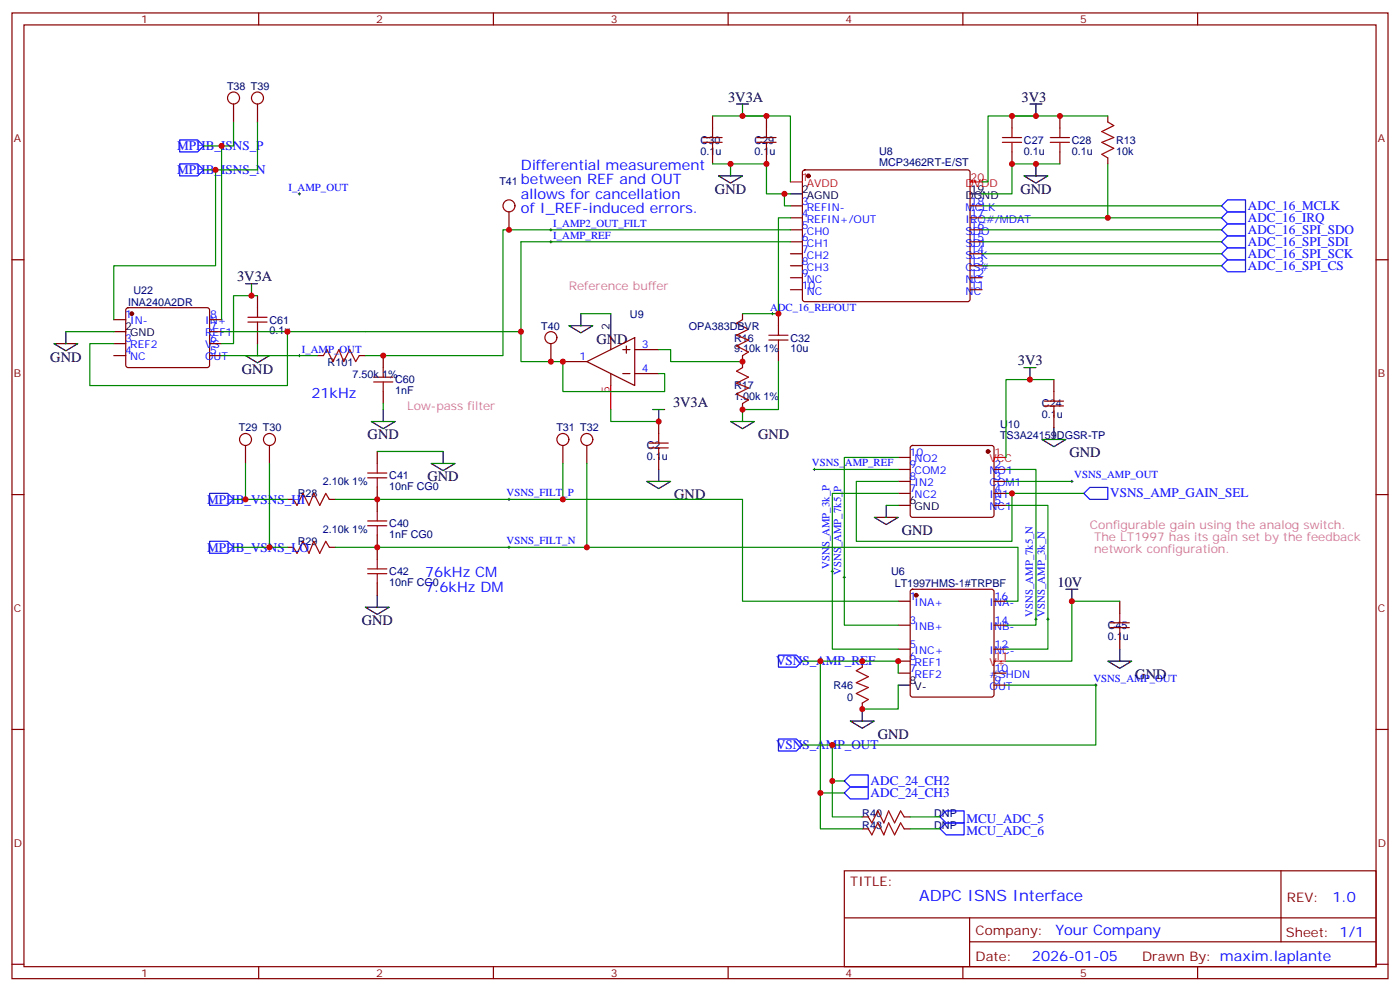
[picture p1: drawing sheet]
<svg xmlns="http://www.w3.org/2000/svg" width="412mm" height="292mm" viewBox="0 0 412 292" stroke-linecap="round" stroke-linejoin="round" font-family="sans-serif">
<g fill="none" stroke="#870000" stroke-width=".35">
<path d="M3.5 3.8h405.4v284.3h-405.4zM7.1 7.3h398.2v277.3h-398.2zM76.2 3.8v3.5M145.3 3.8v3.5M214.5 3.8v3.5M283.6 3.8v3.5M352.8 3.8v3.5M68.8 30.6v5.3M75.8 30.6v5.3M209.9 34.1v3.6M225.8 34.1v3.6M298.1 34.1v3.6"/>
<path d="M312.2 34.1v3.6M326.3 34.1v1.8M209.9 44.7v3.6M225.8 44.7v3.6M236.6 50.2l.5-.2h47.9l.5 .2 .3 .5v37.4l-.3 .5-.5 .2h-47.9l-.5-.2-.2-.5v-37.4zM298.1 44.7v3.6M312.2 44.7v3.6M326.3 46.5v1.8M3.5 76.5h3.6M149.9 62.4v5.3M232.8 60.6h3.6M232.8 64.1h3.6"/>
<path d="M232.8 67.7h3.6M232.8 71.2h3.6M232.8 74.7h3.6M232.8 78.2h3.6M285.8 60.6h3.5M285.8 64.1h3.5M285.8 67.7h3.5M285.8 71.2h3.5M285.8 74.7h3.5M285.8 78.2h3.5M405.3 76.5h3.6M33.5 94.1h3.5"/>
<path d="M37.3 90.8l.4-.2h23.3l.5 .2 .2 .5v16.5l-.7 .4h-23.5l-.5-.7v-16.2zM61.7 94.1h3.6M61.7 97.6h3.6M75.8 87.1v3.5M75.8 97.6v3.6M179.9 99.4v3.5M218.7 92.4v1.7M229.3 92.4v3.5M232.8 81.8h3.6M232.8 85.3h3.6M285.8 81.8h3.5M285.8 85.3h3.5"/>
<path d="M33.5 101.2h3.5M33.5 104.7h3.5M61.7 101.2h3.6M61.7 104.7h3.6M93.5 104.7h1.7M105.8 104.7h1.8M112.9 104.7v3.5M112.9 115.3v3.5M162.3 101.2v5.3M165.8 106.5h7.1M172.9 106.5l14.1-7.1v14.1zM179.9 110v3.5"/>
<path d="M183.4 102.9h2.2M183.4 110h2.2M184.5 101.9v2.1M187 102.9h7M187 110h7M218.7 104.7v3.5M218.7 118.8v1.8M229.3 102.9v3.6M310.4 111.8v3.5M72.3 131.2v5.3M79.4 131.2v5.3M111.1 132.9v3.6"/>
<path d="M165.8 131.2v5.3M172.9 131.2v5.3M194 124.1v3.5M194 134.7v3.5M264.6 138.2h3.5M264.6 134.7h3.5M268.3 131.4l.5-.2h23.3l.5 .2 .2 .5v19.7l-.2 .5-.5 .2h-23.3l-.5-.2-.2-.5v-19.7zM292.8 138.2h3.5M310.4 122.3v3.6M3.5 145.6h3.6M84.7 147h1.7M97 147h1.8"/>
<path d="M111.1 143.5v7.1M111.1 157.6v7.1M264.6 141.7h3.5M264.6 145.3h3.5M292.8 141.7h3.5M292.8 145.3h3.5M292.8 148.8h3.5M405.3 145.6h3.6M84.7 161.1h1.7M97 161.1h1.8M111.1 171.7v3.6M264.6 177h3.5"/>
<path d="M268.3 173.7l.5-.2h23.3l.5 .2 .2 .5v30.3l-.2 .5-.5 .2h-23.3l-.5-.2-.2-.5v-30.3zM292.8 177h3.5M329.8 177v3.6M254 194.7v1.7M264.6 184.1h3.5M264.6 191.1h3.5M264.6 198.2h3.5M264.6 194.7h3.5M292.8 184.1h3.5M292.8 191.1h3.5M292.8 198.2h3.5M329.8 187.6v3.5"/>
<path d="M3.5 214.8h3.6M254 207v1.8M292.8 201.7h3.5M405.3 214.8h3.6M248.7 256.4h156.6v28.2h-156.6zM254 244.1h1.8M254 240.5h1.8M266.3 244.1h1.8M266.3 240.5h1.8M377.3 256.4v20.9M248.7 270.2h156.5M285.6 277.3h119.6"/>
<path d="M285.6 270.2v14.2M3.5 283.9h3.6M76.2 284.6v3.5M145.3 284.6v3.5M214.5 284.6v3.5M283.6 284.6v3.5M352.8 284.6v3.5M405.3 283.9h3.6"/>
</g>
<g fill="#870000" stroke="#870000" stroke-width=".35">
<circle cx="238.1" cy="51.8" r=".53"/>
<circle cx="269.9" cy="175.3" r=".53"/>
<circle cx="291" cy="132.9" r=".53"/>
<circle cx="38.8" cy="92.4" r=".53"/>
</g>
<path d="M232.8 53.6h3.6M285.8 53.6h3.5M179.9 113.5v7.1M292.8 134.7h3.5M292.8 194.7h3.5" fill="none" stroke="#f00" stroke-width=".35"/>
<g fill="none" stroke="#000" stroke-width=".35">
<path d="M217 30.6h3.5M218.7 30.6v3.5M303.4 30.6h3.5M305.2 30.6v3.5M211.7 51.8h7l-3.5 2.1zM215.2 48.3v3.5M232.8 57.1h3.6M285.8 57.1h3.5M301.6 51.8h7.1l-3.5 2.1zM305.2 48.3v3.5M19.4 97.6v3.6M33.5 97.6h3.5"/>
<path d="M72.3 83.5h3.5M74.1 83.5v3.6M167.6 95.9h7l-3.5 2.1zM171.1 92.4v3.5M179.9 92.4v7M15.9 101.2h7l-3.5 2.1zM72.3 104.7h7.1l-3.6 2.1zM75.8 101.2v3.5M301.6 108.2h3.6M303.4 108.2v3.6M109.4 124.1h7l-3.5 2.1zM112.9 120.6v3.5"/>
<path d="M127 136.5h7.1l-3.6 2.1zM130.5 132.9v3.6M192.3 120.6h3.5M194 120.6v3.5M194 138.2v3.5M215.2 124.1h7l-3.5 2.1zM218.7 120.6v3.5M306.9 129.4h7.1l-3.6 2.1zM310.4 125.9v3.5M190.5 141.7h7.1l-3.6 2.2zM257.5 152.3h7.1l-3.5 2.1zM261.1 148.8v3.5"/>
<path d="M264.6 148.8h3.5M107.6 178.8h7.1l-3.6 2.1zM111.1 175.3v3.5M314 173.5h3.5M315.7 173.5v3.5M326.3 194.7h7.1l-3.6 2.1zM329.8 191.1v3.6M250.5 212.3h7l-3.5 2.1zM254 208.8v3.5M264.6 201.7h3.5"/>
</g>
<g fill="none" stroke="#a10000" stroke-width=".35">
<path d="M209.9 37.7v2.8M225.8 37.7v2.8M298.1 37.7v2.8M312.2 37.7v2.8M326.3 35.9l1.8 1.1-3.5 1.7 3.5 1.8-3.5 1.4 3.5 1.8-3.5 1.7 1.7 1.1M207.1 41.9h5.6M207.1 40.5h5.6M209.9 41.9v2.8M223 41.9h5.6M223 40.5h5.6M225.8 41.9v2.8M295.3 41.9h5.6"/>
<path d="M295.3 40.5h5.6M298.1 41.9v2.8M309.4 41.9h5.6M309.4 40.5h5.6M312.2 41.9v2.8M73 94.8h5.7M73 93.4h5.7M75.8 90.6v2.8M75.8 94.8v2.8M218.7 94.1l-1.7 1.1 3.5 1.7-3.5 1.8 3.5 1.4-3.5 1.8 3.5 1.7-1.8 1.1M226.5 98.7h5.6M229.3 95.9v2.8"/>
<path d="M95.2 104.7l1.1-1.8 1.8 3.6 1.7-3.6 1.4 3.6 1.8-3.6 1.8 3.6 1-1.8M110.1 112.5h5.6M110.1 111.1h5.6M112.9 108.2v2.9M112.9 112.5v2.8M218.7 108.2l-1.7 1.1 3.5 1.8-3.5 1.7 3.5 1.4-3.5 1.8 3.5 1.8-1.8 1M226.5 100.1h5.6M229.3 100.1v2.8M307.6 119.5h5.7M307.6 118.1h5.7M310.4 115.3v2.8M310.4 119.5v2.8"/>
<path d="M108.3 139.3h5.6M111.1 136.5v2.8M191.2 131.9h5.6M191.2 130.5h5.6M194 127.6v2.9M194 131.9v2.8M86.4 147l1.1 1.8 1.8-3.5 1.7 3.5 1.4-3.5 1.8 3.5 1.8-3.5 1 1.7M108.3 154.8h5.6M108.3 153.4h5.6M108.3 140.7h5.6M111.1 140.7v2.8M111.1 150.6v2.8"/>
<path d="M111.1 154.8v2.8M86.4 161.1l1.1 1.8 1.8-3.5 1.7 3.5 1.4-3.5 1.8 3.5 1.8-3.5 1 1.7M108.3 168.9h5.6M108.3 167.5h5.6M111.1 164.7v2.8M111.1 168.9v2.8M254 196.4l-1.8 1.1 3.6 1.7-3.6 1.8 3.6 1.4-3.6 1.8 3.6 1.8-1.8 1M327 184.8h5.7M327 183.4h5.7M329.8 180.6v2.8M329.8 184.8v2.8M255.8 244.1l1 1.7 1.8-3.5 1.7 3.5 1.5-3.5 1.7 3.5 1.8-3.5 1 1.8"/>
<path d="M255.8 240.5l1 1.8 1.8-3.5 1.7 3.5 1.5-3.5 1.7 3.5 1.8-3.5 1 1.7"/>
</g>
<g fill="none" stroke="#900" stroke-width=".35">
<circle cx="68.8" cy="28.9" r="1.76"/>
<circle cx="75.8" cy="28.9" r="1.76"/>
<circle cx="149.9" cy="60.6" r="1.76"/>
<circle cx="162.3" cy="99.4" r="1.76"/>
<circle cx="72.3" cy="129.4" r="1.76"/>
<circle cx="79.4" cy="129.4" r="1.76"/>
<circle cx="165.8" cy="129.4" r="1.76"/>
<circle cx="172.9" cy="129.4" r="1.76"/>
</g>
<g fill="none" stroke="#000" stroke-width=".29">
<path d="M87.8 57.1h.7M88.2 56.7v.7M161.9 71.2h.7M161.9 67.7h.7M162.3 67.3v.7M162.3 70.8v.7M227.2 92.4h.7M227.5 92v.7M87.8 104.7h.7M88.2 104.4v.7M239.5 138.2h.7M239.9 137.9v.7"/>
<path d="M149.6 147h.7M149.9 146.7v.7M315.4 141.7h.7M315.7 141.4v.7M149.6 161.1h.7M149.9 160.8v.7M244.8 168.2h.7M245.2 167.9v.7M248.4 170h.7M248.7 169.6v.7M304.8 182.3h.7M305.2 182v.7"/>
<path d="M308.3 182.3h.7M308.7 182v.7M322.4 201.7h.7M322.8 201.4v.7"/>
</g>
<g fill="none" stroke="#00f" stroke-width=".35">
<path d="M52.9 41.2h5.3l1.8 1.8-1.8 1.7h-5.3zM52.9 48.3h5.3l1.8 1.7-1.8 1.8h-5.3zM361.6 58.8h5.3v3.6h-5.3l-1.8-1.8zM361.6 62.4h5.3v3.5h-5.3l-1.8-1.8zM361.6 65.9h5.3v3.5h-5.3l-1.8-1.7zM361.6 69.4h5.3v3.6h-5.3l-1.8-1.8zM361.6 73h5.3v3.5h-5.3l-1.8-1.8zM361.6 76.5h5.3v3.5h-5.3l-1.8-1.8zM61.7 159.4h5.3l1.8 1.7-1.8 1.8h-5.3zM61.7 145.3h5.3l1.8 1.7-1.8 1.8h-5.3zM321 143.5h5.3v3.5h-5.3l-1.7-1.7zM229.3 192.9h5.3l1.8 1.8-1.8 1.7h-5.3z"/>
<path d="M229.3 217.6h5.3l1.8 1.8-1.8 1.7h-5.3zM250.5 228.2h5.3v3.5h-5.3l-1.8-1.8zM250.5 231.7h5.3v3.5h-5.3l-1.8-1.7zM276.9 240.5l1.8-1.7h5.3v3.5h-5.3zM278.7 242.3h5.3v3.5h-5.3l-1.8-1.7z"/>
</g>
<g fill="none" stroke="#008700" stroke-width=".35">
<path d="M68.8 35.9v7.1h-8.8M75.8 35.9v14.1h-15.8M209.9 34.1h22.9v19.5M218.7 34.1h7.1M298.1 34.1h28.2M305.2 34.1h-14.2v19.5h-1.7M63.5 50v28.2h-30v15.9M65.3 43v51.1M209.9 48.3h15.9v8.8h7M231.1 57.1v3.5h1.7M312.2 48.3h-14.1v8.8h-8.8M326.3 48.3v15.8"/>
<path d="M232.8 71.2h-79.3v35.3h12.3v8.8h30v-5.3h-1.8M232.8 64.1h-3.5v28.3h-10.6M232.8 67.7h-84.6v37h-40.6M289.3 78.2h70.5M289.3 74.7h70.5M289.3 71.2h70.5M289.3 67.7h70.5M289.3 64.1h70.5M289.3 60.6h70.5M19.4 97.6h14.1M65.3 97.6h88.2M75.8 87.1h-7v14.1h-3.5"/>
<path d="M84.7 97.6v15.9h-58.2v-12.3h7M171.1 92.4h8.8M65.3 104.7h28.2M112.9 118.8v1.8M194 102.9h3.6v3.6h21.1M229.3 106.5v14.1h-10.6M310.4 111.8h-14.1v22.9M72.3 136.5v10.5M79.4 136.5v24.6M111.1 132.9h19.4M165.8 136.5v10.5M172.9 136.5v24.6"/>
<path d="M179.9 120.6v3.5h14.1M239.9 138.2h24.7M264.6 134.7h-15.9v49.4h15.9M296.3 138.2h8.9v45.9h-8.9M68.8 147h15.9M98.8 147h119.9v30h45.9M261.1 148.8h3.5M264.6 145.3h-19.4v45.8h19.4M264.6 141.7h-12.4v17.7h45.9v-14.1h-1.8M296.3 148.8h12.4v42.3h-12.4M296.3 141.7h19.4M298.1 145.3h21.2"/>
<path d="M68.8 161.1h15.9M98.8 161.1h201.1v15.9h-3.6M329.8 177h-14.1v17.7h-19.4M236.4 194.7h28.2v3.5M241.7 194.7v38.8h7M245.2 219.4v10.5h3.5M264.6 201.7v7.1h-10.6M296.3 201.7h26.5v17.7h-86.4M241.7 233.5v10.6h12.3M245.2 229.9v10.6h8.8M268.1 240.5h8.8M268.1 244.1h8.8"/>
</g>
<g fill="#c00">
<circle cx="312.2" cy="34.1" r=".88"/>
<circle cx="305.2" cy="48.3" r=".88"/>
<circle cx="215.2" cy="48.3" r=".88"/>
<circle cx="231.1" cy="57.1" r=".88"/>
<circle cx="305.2" cy="34.1" r=".88"/>
<circle cx="218.7" cy="34.1" r=".88"/>
<circle cx="225.8" cy="48.3" r=".88"/>
<circle cx="225.8" cy="34.1" r=".88"/>
<circle cx="298.1" cy="48.3" r=".88"/>
<circle cx="298.1" cy="34.1" r=".88"/>
<circle cx="326.3" cy="64.1" r=".88"/>
<circle cx="218.7" cy="120.6" r=".88"/>
<circle cx="229.3" cy="92.4" r=".88"/>
<circle cx="111.1" cy="147" r=".88"/>
<circle cx="111.1" cy="161.1" r=".88"/>
<circle cx="298.1" cy="145.3" r=".88"/>
<circle cx="303.4" cy="111.8" r=".88"/>
<circle cx="315.7" cy="177" r=".88"/>
<circle cx="264.6" cy="194.7" r=".88"/>
<circle cx="254" cy="194.7" r=".88"/>
<circle cx="254" cy="208.8" r=".88"/>
<circle cx="241.7" cy="194.7" r=".88"/>
<circle cx="245.2" cy="219.4" r=".88"/>
<circle cx="245.2" cy="229.9" r=".88"/>
<circle cx="241.7" cy="233.5" r=".88"/>
<circle cx="72.3" cy="147" r=".88"/>
<circle cx="79.4" cy="161.1" r=".88"/>
<circle cx="165.8" cy="147" r=".88"/>
<circle cx="172.9" cy="161.1" r=".88"/>
<circle cx="218.7" cy="106.5" r=".88"/>
<circle cx="194" cy="124.1" r=".88"/>
<circle cx="165.8" cy="106.5" r=".88"/>
<circle cx="162.3" cy="106.5" r=".88"/>
<circle cx="63.5" cy="50" r=".88"/>
<circle cx="65.3" cy="43" r=".88"/>
<circle cx="153.5" cy="97.6" r=".88"/>
<circle cx="84.7" cy="97.6" r=".88"/>
<circle cx="112.9" cy="104.7" r=".88"/>
<circle cx="74.1" cy="87.1" r=".88"/>
<circle cx="149.9" cy="67.7" r=".88"/>
</g>
<text font-size="4.6" fill="#00f" x="270.8" y="265.4">ADPC ISNS Interface</text>
<g font-size="4.2">
<text x="214.5" y="29.9">3V3A</text>
<text x="300.9" y="29.9">3V3</text>
<text x="210.6" y="57.1">GND</text>
<text x="300.6" y="57.1">GND</text>
<text x="69.8" y="82.8">3V3A</text>
<text x="175.7" y="101.2">GND</text>
<text x="14.8" y="106.5">GND</text>
<text x="299.9" y="107.5">3V3</text>
<text x="71.3" y="110">GND</text>
<text x="198.3" y="119.9">3V3A</text>
<text x="108.3" y="129.4">GND</text>
<text x="223.3" y="129.4">GND</text>
<text x="315" y="134.7">GND</text>
<text x="125.9" y="141.7">GND</text>
<text x="198.6" y="147">GND</text>
<text x="265.6" y="157.6">GND</text>
<text x="311.5" y="172.8">10V</text>
<text x="106.5" y="184.1">GND</text>
<text x="334.4" y="200">GND</text>
<text x="258.6" y="217.6">GND</text>
</g>
<g font-size="4.2" fill="#00f">
<text x="153.5" y="50">Differential measurement</text>
<text x="153.5" y="54.3">between REF and OUT</text>
<text x="153.5" y="58.5">allows for cancellation</text>
<text x="153.5" y="62.7">of I_REF-induced errors.</text>
<text x="91.7" y="117.1">21kHz</text>
<text x="125.2" y="170">76kHz CM</text>
<text x="125.2" y="174.2">7.6kHz DM</text>
<text x="392.5" y="265.7">1.0</text>
<text x="310.9" y="275.2">Your Company</text>
<text x="304" y="283">2026-01-05</text>
</g>
<g font-size="3.9" fill="#00f">
<text x="52.2" y="44.2">MPHB_ISNS_P</text>
<text x="52.2" y="51.3">MPHB_ISNS_N</text>
<text x="367.6" y="61.9">ADC_16_MCLK</text>
<text x="367.6" y="65.4">ADC_16_IRQ</text>
<text x="367.6" y="68.9">ADC_16_SPI_SDO</text>
<text x="367.6" y="72.4">ADC_16_SPI_SDI</text>
<text x="367.6" y="76">ADC_16_SPI_SCK</text>
<text x="367.6" y="79.5">ADC_16_SPI_CS</text>
<text x="61" y="148.3">MPHB_VSNS_HI</text>
<text x="327" y="146.4">VSNS_AMP_GAIN_SEL</text>
<text x="61" y="162.4">MPHB_VSNS_LO</text>
<text x="228.6" y="195.9">VSNS_AMP_REF</text>
<text x="228.6" y="220.6">VSNS_AMP_OUT</text>
<text x="256.5" y="231.2">ADC_24_CH2</text>
<text x="256.5" y="234.6">ADC_24_CH3</text>
<text x="284.7" y="245.7">MCU_ADC_6</text>
<text x="284.7" y="242.2">MCU_ADC_5</text>
</g>
<g font-size="3.9" fill="#800">
<text x="250.5" y="261">TITLE:</text>
<text x="379.1" y="265.7">REV:</text>
<text x="287.4" y="275.2">Company:</text>
<text x="378.7" y="275.8">Sheet: 1/1</text>
<text x="287.4" y="282.9">Date:</text>
<text x="336.4" y="282.9">Drawn By: maxim.laplante</text>
</g>
<g font-size="3.5" fill="#c69">
<text x="167.6" y="85.3">Reference buffer</text>
<text x="119.9" y="120.6">Low-pass filter</text>
<text x="321" y="155.9">Configurable gain using the analog switch.</text>
<text x="322.3" y="159.4">The LT1997 has its gain set by the feedback</text>
<text x="322.3" y="162.9">network configuration.</text>
</g>
<g font-size="3.2" fill="#800">
<text x="41.6" y="6.8">1</text>
<text x="110.8" y="6.8">2</text>
<text x="179.9" y="6.8">3</text>
<text x="249.1" y="6.8">4</text>
<text x="318.2" y="6.8">5</text>
<text x="4.1" y="41.9">A</text>
<text x="405.9" y="41.9">A</text>
<text x="4.1" y="111.1">B</text>
<text x="405.9" y="111.1">B</text>
<text x="4.1" y="180.2">C</text>
<text x="405.9" y="180.2">C</text>
<text x="4.1" y="249.3">D</text>
<text x="405.9" y="249.3">D</text>
<text x="41.6" y="287.6">1</text>
<text x="110.8" y="287.6">2</text>
<text x="179.9" y="287.6">3</text>
<text x="249.1" y="287.6">4</text>
<text x="318.2" y="287.6">5</text>
</g>
<g font-size="3.2" fill="#000080">
<text x="66.9" y="26.5">T38 T39</text>
<text x="206.4" y="45.5">0.1u</text>
<text x="206.4" y="42.3">C30</text>
<text x="222.2" y="45.5">0.1u</text>
<text x="222.2" y="42.3">C29</text>
<text x="258.9" y="45.7">U8</text>
<text x="301.6" y="45.5">0.1u</text>
<text x="301.6" y="42.3">C27</text>
<text x="315.7" y="45.5">0.1u</text>
<text x="315.7" y="42.3">C28</text>
<text x="328.8" y="45.5">10k</text>
<text x="328.8" y="42.4">R13</text>
<text x="258.9" y="48.8">MCP3462RT-E/ST</text>
<text x="147.1" y="54.6">T41</text>
<text x="37.7" y="90">INA240A2DR</text>
<text x="39.3" y="86.4">U22</text>
<text x="79.4" y="95.3">C61</text>
<text x="185.6" y="93.5">U9</text>
<text x="79.4" y="98.5">0.1u</text>
<text x="159.4" y="97">T40</text>
<text x="202.9" y="97">OPA383DBVR</text>
<text x="216.3" y="100.6">R16</text>
<text x="232.8" y="100.6">C32</text>
<text x="96.5" y="107.8">R101</text>
<text x="216.3" y="103.7">9.10k 1%</text>
<text x="232.8" y="103.7">10u</text>
<text x="103.9" y="111.3">7.50k 1%</text>
<text x="116.4" y="112.9">C60</text>
<text x="116.4" y="116.1">1nF</text>
<text x="216.3" y="117.8">1.00k 1%</text>
<text x="216.3" y="114.7">R17</text>
<text x="306.9" y="120">C24</text>
<text x="294.6" y="125.9">U10</text>
<text x="306.9" y="123.2">0.1u</text>
<text x="70.4" y="127">T29 T30</text>
<text x="163.9" y="127">T31 T32</text>
<text x="294.6" y="129.4">TS3A24159DGSR-TP</text>
<text x="190.5" y="135.5">0.1u</text>
<text x="190.5" y="132.3">C2</text>
<text x="95.1" y="142.9">2.10k 1%</text>
<text x="114.7" y="141.1">C41</text>
<text x="87.7" y="146.4">R28</text>
<text x="114.7" y="144.3">10nF CG0</text>
<text x="114.7" y="155.2">C40</text>
<text x="87.7" y="160.5">R29</text>
<text x="95.1" y="157">2.10k 1%</text>
<text x="114.7" y="158.4">1nF CG0</text>
<text x="114.7" y="172.5">10nF CG0</text>
<text x="114.7" y="169.3">C42</text>
<text x="262.5" y="169.3">U6</text>
<text x="263.6" y="172.9">LT1997HMS-1#TRPBF</text>
<text x="326.3" y="185.2">C45</text>
<text x="326.3" y="188.4">0.1u</text>
<text x="245.5" y="202.9">R46</text>
<text x="249.6" y="206.4">0</text>
<text x="254" y="244.1">R43</text>
<text x="254" y="240.5">R40</text>
<text x="275.2" y="244.1">DNP</text>
<text x="275.2" y="240.5">DNP</text>
</g>
<g font-size="3.2" fill="#f00">
<text x="236.2" y="53.2">1</text>
<text x="285.9" y="53.2">20</text>
<text x="237.7" y="55">AVDD</text>
<text x="284.4" y="55">DVDD</text>
<text x="179.6" y="115.6" transform="rotate(-90 179.6 115.6)">5</text>
<text x="291.5" y="136.1">VCC</text>
<text x="293" y="134.3">1</text>
<text x="291.5" y="196.1">V+</text>
<text x="293" y="194.3">11</text>
</g>
<g font-size="3.2" fill="#00f">
<text x="85" y="56.2">I_AMP_OUT</text>
<text x="236.2" y="60.3">3</text>
<text x="236.2" y="63.8">4</text>
<text x="237.7" y="62">REFIN-</text>
<text x="237.7" y="65.5">REFIN+/OUT</text>
<text x="284.4" y="65.5">IRQ#/MDAT</text>
<text x="284.4" y="62">MCLK</text>
<text x="285.9" y="63.8">17</text>
<text x="285.9" y="60.3">18</text>
<text x="163" y="70.3">I_AMP_REF</text>
<text x="163" y="66.8">I_AMP2_OUT_FILT</text>
<text x="236.2" y="67.3">5</text>
<text x="236.2" y="70.8">6</text>
<text x="237.7" y="69.1">CH0</text>
<text x="284.4" y="69.1">SDO</text>
<text x="285.9" y="70.8">15</text>
<text x="285.9" y="67.3">16</text>
<text x="236.2" y="74.4">7</text>
<text x="236.2" y="77.9">8</text>
<text x="237.7" y="72.6">CH1</text>
<text x="237.7" y="76.1">CH2</text>
<text x="284.4" y="76.1">SCK</text>
<text x="284.4" y="72.6">SDI</text>
<text x="285.9" y="77.9">13</text>
<text x="285.9" y="74.4">14</text>
<text x="236.2" y="81.4">9</text>
<text x="237.7" y="79.7">CH3</text>
<text x="237.7" y="83.2">NC</text>
<text x="284.4" y="83.2">NC</text>
<text x="284.4" y="79.7">CS#</text>
<text x="285.9" y="81.4">12</text>
<text x="236.2" y="84.9">10</text>
<text x="237.7" y="86.7">NC</text>
<text x="284.4" y="86.7">NC</text>
<text x="285.9" y="84.9">11</text>
<text x="36.9" y="93.8">1</text>
<text x="38.3" y="95.5">IN-</text>
<text x="60.4" y="95.5">IN+</text>
<text x="61.9" y="93.8">8</text>
<text x="226.8" y="91.5">ADC_16_REFOUT</text>
<text x="36.9" y="100.8">3</text>
<text x="60.4" y="99.1">REF1</text>
<text x="61.9" y="100.8">6</text>
<text x="61.9" y="97.3">7</text>
<text x="36.9" y="104.4">4</text>
<text x="38.3" y="102.6">REF2</text>
<text x="38.3" y="106.1">NC</text>
<text x="60.4" y="106.1">OUT</text>
<text x="60.4" y="102.6">VS</text>
<text x="61.9" y="104.4">5</text>
<text x="88.9" y="103.8">I_AMP_OUT</text>
<text x="170.7" y="106.1">1</text>
<text x="189.1" y="102.6">3</text>
<text x="189.1" y="109.6">4</text>
<text x="239.2" y="137.3">VSNS_AMP_REF</text>
<text x="267.9" y="137.9">9</text>
<text x="267.9" y="134.3">10</text>
<text x="269.4" y="136.1">NO2</text>
<text x="293" y="137.9">2</text>
<text x="267.9" y="141.4">8</text>
<text x="269.4" y="143.2">IN2</text>
<text x="269.4" y="139.6">COM2</text>
<text x="291.5" y="139.6">NO1</text>
<text x="291.5" y="143.2">COM1</text>
<text x="293" y="141.4">3</text>
<text x="316.4" y="140.9">VSNS_AMP_OUT</text>
<text x="149.2" y="146.2">VSNS_FILT_P</text>
<text x="267.9" y="144.9">7</text>
<text x="269.4" y="146.7">NC2</text>
<text x="291.5" y="146.7">IN1</text>
<text x="293" y="144.9">4</text>
<text x="293" y="148.4">5</text>
<text x="291.5" y="150.2">NC1</text>
<text x="149.2" y="160.3">VSNS_FILT_N</text>
<text x="244.3" y="167.5" transform="rotate(-90 244.3 167.5)">VSNS_AMP_3k_P</text>
<text x="247.8" y="169.3" transform="rotate(-90 247.8 169.3)">VSNS_AMP_7k5_P</text>
<text x="267.9" y="176.7">1</text>
<text x="269.4" y="178.4">INA+</text>
<text x="291.5" y="178.4">INA-</text>
<text x="293" y="176.7">16</text>
<text x="267.9" y="183.7">3</text>
<text x="269.4" y="185.5">INB+</text>
<text x="291.5" y="185.5">INB-</text>
<text x="293" y="183.7">14</text>
<text x="304.3" y="181.6" transform="rotate(-90 304.3 181.6)">VSNS_AMP_7k5_N</text>
<text x="307.8" y="181.6" transform="rotate(-90 307.8 181.6)">VSNS_AMP_3k_N</text>
<text x="267.9" y="190.8">5</text>
<text x="293" y="190.8">12</text>
<text x="267.9" y="197.8">7</text>
<text x="267.9" y="194.3">6</text>
<text x="269.4" y="196.1">REF1</text>
<text x="269.4" y="192.5">INC+</text>
<text x="291.5" y="192.5">INC-</text>
<text x="293" y="197.8">10</text>
<text x="269.4" y="199.6">REF2</text>
<text x="291.5" y="199.6">#SHDN</text>
<text x="291.5" y="203.1">OUT</text>
<text x="293" y="201.4">9</text>
<text x="322.1" y="200.8">VSNS_AMP_OUT</text>
</g>
<g font-size="3.2">
<text x="236.2" y="56.7">2</text>
<text x="237.7" y="58.5">AGND</text>
<text x="284.4" y="58.5">DGND</text>
<text x="285.9" y="56.7">19</text>
<text x="36.9" y="97.3">2</text>
<text x="38.3" y="99.1">GND</text>
<text x="179.6" y="97.3" transform="rotate(-90 179.6 97.3)">2</text>
<text x="267.9" y="148.4">6</text>
<text x="269.4" y="150.2">GND</text>
<text x="267.9" y="201.4">8</text>
<text x="269.4" y="203.1">V-</text>
</g>
</svg>
